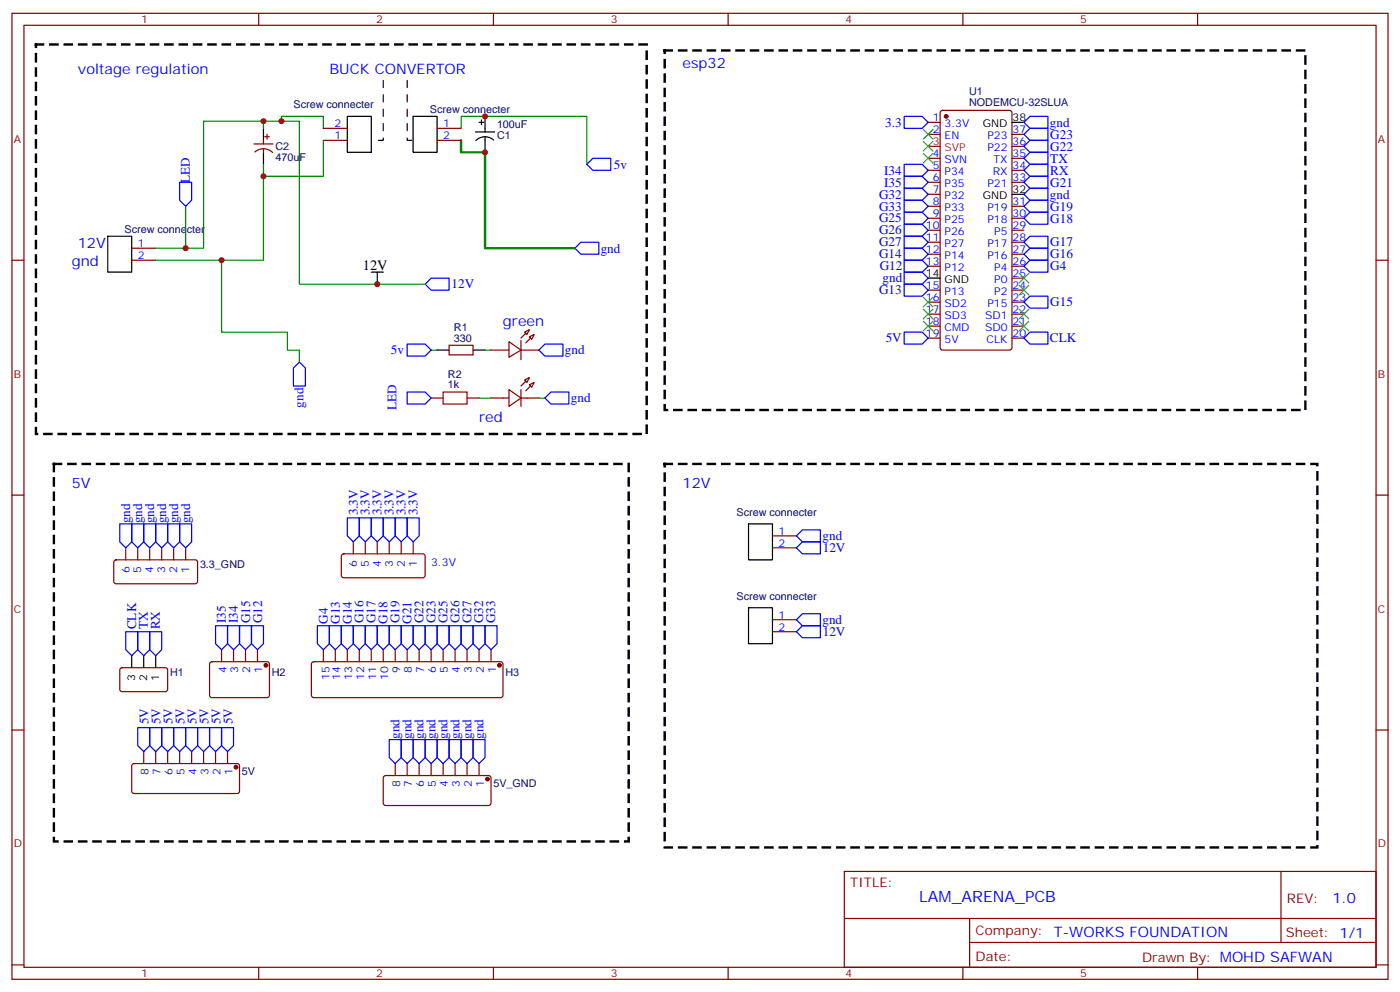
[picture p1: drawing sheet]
<svg xmlns="http://www.w3.org/2000/svg" width="412mm" height="292mm" viewBox="0 0 412 292" stroke-linecap="round" stroke-linejoin="round" font-family="sans-serif">
<g fill="none" stroke="#870000" stroke-width=".35">
<path d="M3.5 3.9h405.4v284.4h-405.4zM7.1 7.4h398.2v277.3h-398.2zM76.2 3.9v3.5M145.3 3.9v3.5M214.5 3.9v3.5M283.6 3.9v3.5M352.8 3.9v3.5M273.4 36h3.5M273.4 39.5h3.5M277.2 32.7l.4-.2h19.8l.6 .4 .1 69.4-.5 .7h-20l-.6-.4-.1-69.4zM298.1 39.5h3.5M273.4 46.6h3.5"/>
<path d="M273.4 50.1h3.5M273.4 53.7h3.5M273.4 57.2h3.5M298.1 46.6h3.5M298.1 50.1h3.5M298.1 53.7h3.5M298.1 43.1h3.5M3.5 76.6h3.6M38.8 76.6h7.1M38.8 73.1h7.1M273.4 60.7h3.5M273.4 64.2h3.5"/>
<path d="M273.4 67.8h3.5M273.4 71.3h3.5M273.4 74.8h3.5M273.4 78.4h3.5M298.1 60.7h3.5M298.1 64.2h3.5M298.1 67.8h3.5M298.1 71.3h3.5M298.1 74.8h3.5M298.1 78.4h3.5M405.3 76.6h3.6M154.5 97.8l1.4-.8-.7 1.5z"/>
<path d="M155.9 99.2l1.4-.7-.7 1.4zM273.4 85.4h3.5M273.4 88.9h3.5M273.4 92.5h3.5M273.4 96h3.5M273.4 99.5h3.5M298.1 85.4h3.5M298.1 88.9h3.5M298.1 92.5h3.5M298.1 96h3.5M298.1 99.5h3.5M298.1 81.9h3.5"/>
<path d="M127 117.2h3.5M132.3 101.6h7v2.9h-7zM137.6 117.2h3.5M144.6 103h5.3M153.5 103h5.2M3.5 145.7h3.6M104.1 159.5v3.5M107.6 159.5v3.5M111.1 159.5v3.5M114.7 159.5v3.5M118.2 159.5v3.5M121.7 159.5v3.5"/>
<path d="M227.5 157.7h7.1M405.3 145.7h3.6M100.8 163.2l.4-.2 23.6 .1 .4 .6v5.9l-.7 .5-23.5-.1-.5-.6v-5.7zM227.5 161.3h7.1M35.5 196.7l.5-.2 13 .1 .4 .6-.1 6-.6 .4-13-.1-.4-.6v-5.7zM62 195l.4-.2h16.5l.5 .7-.1 9.4-.6 .5-16.5-.1-.5-.7v-9.1zM65.3 191.2v3.6M68.8 191.2v3.6M72.3 191.2v3.6M75.8 191.2v3.6M92 195l.4-.2h55.1l.5 .2 .2 .5v9.1l-.3 .5-.4 .3h-55.1l-.5-.3-.2-.5v-9.1zM95.2 191.2v3.6"/>
<path d="M98.8 191.2v3.6M102.3 191.2v3.6M105.8 191.2v3.6M109.4 191.2v3.6M112.9 191.2v3.6M116.4 191.2v3.6M119.9 191.2v3.6M123.5 191.2v3.6M127 191.2v3.6M130.5 191.2v3.6M134.1 191.2v3.6M137.6 191.2v3.6"/>
<path d="M141.1 191.2v3.6M144.6 191.2v3.6M227.5 182.4h7.1M227.5 185.9h7.1M3.5 214.9h3.6M405.3 214.9h3.6M39 225l.5-.2h30.6l.5 .7-.1 7.6-.7 .5-30.6-.1-.4-.6v-7.4zM42.3 221.2v3.6M45.9 221.2v3.6M49.4 221.2v3.6M52.9 221.2v3.6M56.4 221.2v3.6"/>
<path d="M60 221.2v3.6M63.5 221.2v3.6M67 221.2v3.6M113.1 228.5l.5-.2h30.6l.4 .7v7.7l-.7 .4-30.6-.1-.4-.6v-7.4zM116.4 224.8v3.5M119.9 224.8v3.5M123.5 224.8v3.5M127 224.8v3.5M130.5 224.8v3.5M134.1 224.8v3.5M137.6 224.8v3.5M141.1 224.8v3.5"/>
<path d="M248.7 256.5h156.6v28.2h-156.6zM377.3 256.5v20.9M248.7 270.4h156.5M285.6 277.4h119.6M285.6 270.4v14.1M3.5 284h3.6M76.2 284.7v3.6M145.3 284.7v3.6M214.5 284.7v3.6M283.6 284.7v3.6M352.8 284.7v3.6M405.3 284h3.6"/>
</g>
<path d="M10.6 13.1h179.9v114.6h-179.9zM195.8 14.9h188.7v105.8h-188.7zM15.9 136.6h169.3v111.1h-169.3zM195.8 136.6h192.3v112.8h-192.3z" fill="none" stroke="#000" stroke-width=".71" stroke-dasharray="2.1 2.1"/>
<g fill="none" stroke="#000" stroke-width=".35">
<path d="M140.1 38.8h5.6M141.1 36h1.4M141.8 35.3v1.4M142.9 34.3v4.5M298.1 36h3.5M142.9 40.3v4.5M145.4 41.2a3.8 3.8 0 0 0-5.2 .2M298.1 57.2h3.5M31.7 69.5h7.1v10.6h-7.1zM109.4 80.1h3.5M111.1 80.1v3.5M273.4 81.9h3.5"/>
<path d="M128.8 103h3.5M139.3 103h3.6M220.5 154.2h7v10.6h-7zM220.5 178.9h7v10.6h-7zM38.8 193v3.5M42.3 193v3.5M45.9 193v3.5"/>
</g>
<g fill="none" stroke="#00f" stroke-width=".35">
<path d="M266.3 34.3h5.3l1.8 1.7-1.8 1.8h-5.3zM301.6 36l1.8-1.7h5.3v3.5h-5.3zM303.4 37.8h5.3v3.5h-5.3l-1.8-1.8zM172.9 48.4l1.7-1.8h5.3v3.5h-5.3zM266.3 55.4h5.3l1.8 1.8-1.8 1.7h-5.3zM266.3 58.9h5.3l1.8 1.8-1.8 1.8h-5.3zM266.3 48.4h5.3l1.8 1.7-1.8 1.8h-5.3zM266.3 51.9h5.3l1.8 1.8-1.8 1.7h-5.3zM301.6 43.1l1.8-1.8h5.3v3.5h-5.3zM301.6 53.7l1.8-1.8h5.3v3.5h-5.3zM301.6 50.1l1.8-1.7h5.3v3.5h-5.3zM303.4 44.8h5.3v3.6h-5.3l-1.8-1.8z"/>
<path d="M169.3 73.1l1.8-1.8h5.3v3.5h-5.3zM266.3 62.5h5.3l1.8 1.7-1.8 1.8h-5.3zM266.3 66h5.3l1.8 1.8-1.8 1.7h-5.3zM266.3 69.5h5.3l1.8 1.8-1.8 1.8h-5.3zM266.3 73.1h5.3l1.8 1.7-1.8 1.8h-5.3zM266.3 76.6h5.3l1.8 1.8-1.8 1.7h-5.3zM301.6 60.7l1.8-1.8h5.3v3.6h-5.3zM301.6 74.8l1.8-1.7h5.3v3.5h-5.3zM303.4 62.5h5.3v3.5h-5.3l-1.8-1.8zM303.4 69.5h5.3v3.6h-5.3l-1.8-1.8zM303.4 76.6h5.3v3.5h-5.3l-1.8-1.7zM125.2 83.6l1.8-1.7h5.3v3.5h-5.3z"/>
<path d="M266.3 97.8h5.3l1.8 1.7-1.8 1.8h-5.3zM266.3 83.6h5.3l1.8 1.8-1.8 1.8h-5.3zM301.6 99.5l1.8-1.7h5.3v3.5h-5.3zM303.4 87.2h5.3v3.5h-5.3l-1.8-1.8zM88.2 106.6l1.8 1.7v5.3h-3.6v-5.3zM119.9 101.3h5.3l1.8 1.7-1.8 1.8h-5.3zM119.9 115.4h5.3l1.8 1.8-1.8 1.7h-5.3zM158.7 103l1.8-1.7h5.3v3.5h-5.3zM160.5 117.2l1.8-1.8h5.3v3.5h-5.3zM102.3 152.4h3.5v5.3l-1.7 1.8-1.8-1.8zM105.8 152.4h3.6v5.3l-1.8 1.8-1.8-1.8zM109.4 152.4h3.5v5.3l-1.8 1.8-1.7-1.8z"/>
<path d="M112.9 152.4h3.5v5.3l-1.7 1.8-1.8-1.8zM116.4 152.4h3.5v5.3l-1.7 1.8-1.8-1.8zM119.9 152.4h3.6v5.3l-1.8 1.8-1.8-1.8zM234.6 157.7l1.8-1.7h5.3v3.5h-5.3zM234.6 161.3l1.8-1.8h5.3v3.5h-5.3zM37 185.9h3.6v5.3l-1.8 1.8-1.8-1.8zM40.6 185.9h3.5v5.3l-1.8 1.8-1.7-1.8zM44.1 185.9h3.5v5.3l-1.7 1.8-1.8-1.8zM63.5 184.2h3.5v5.3l-1.7 1.7-1.8-1.7zM67 184.2h3.6v5.3l-1.8 1.7-1.8-1.7zM70.6 184.2h3.5v5.3l-1.8 1.7-1.7-1.7zM74.1 184.2h3.5v5.3l-1.8 1.7-1.7-1.7z"/>
<path d="M93.5 184.2h3.5v5.3l-1.8 1.7-1.7-1.7zM97 184.2h3.5v5.3l-1.7 1.7-1.8-1.7zM100.5 184.2h3.6v5.3l-1.8 1.7-1.8-1.7zM104.1 184.2h3.5v5.3l-1.8 1.7-1.7-1.7zM107.6 184.2h3.5v5.3l-1.7 1.7-1.8-1.7zM111.1 184.2h3.6v5.3l-1.8 1.7-1.8-1.7zM114.7 184.2h3.5v5.3l-1.8 1.7-1.7-1.7zM118.2 184.2h3.5v5.3l-1.8 1.7-1.7-1.7zM121.7 184.2h3.5v5.3l-1.7 1.7-1.8-1.7zM125.2 184.2h3.6v5.3l-1.8 1.7-1.8-1.7zM128.8 184.2h3.5v5.3l-1.8 1.7-1.7-1.7zM132.3 184.2h3.5v5.3l-1.7 1.7-1.8-1.7z"/>
<path d="M135.8 184.2h3.5v5.3l-1.7 1.7-1.8-1.7zM139.3 184.2h3.6v5.3l-1.8 1.7-1.8-1.7zM142.9 184.2h3.5v5.3l-1.8 1.7-1.7-1.7zM234.6 185.9l1.8-1.7h5.3v3.5h-5.3zM234.6 182.4l1.8-1.7h5.3v3.5h-5.3zM40.6 214.2h3.5v5.3l-1.8 1.7-1.7-1.7zM44.1 214.2h3.5v5.3l-1.7 1.7-1.8-1.7zM47.6 214.2h3.6v5.3l-1.8 1.7-1.8-1.7zM51.2 214.2h3.5v5.3l-1.8 1.7-1.7-1.7zM54.7 214.2h3.5v5.3l-1.8 1.7-1.7-1.7zM58.2 214.2h3.5v5.3l-1.7 1.7-1.8-1.7zM61.7 214.2h3.6v5.3l-1.8 1.7-1.8-1.7z"/>
<path d="M65.3 214.2h3.5v5.3l-1.8 1.7-1.7-1.7zM114.7 217.7h3.5v5.3l-1.8 1.8-1.7-1.8zM118.2 217.7h3.5v5.3l-1.8 1.8-1.7-1.8zM121.7 217.7h3.5v5.3l-1.7 1.8-1.8-1.8zM125.2 217.7h3.6v5.3l-1.8 1.8-1.8-1.8zM128.8 217.7h3.5v5.3l-1.8 1.8-1.7-1.8zM132.3 217.7h3.5v5.3l-1.7 1.8-1.8-1.8zM135.8 217.7h3.5v5.3l-1.7 1.8-1.8-1.8zM139.3 217.7h3.6v5.3l-1.8 1.8-1.8-1.8z"/>
</g>
<g fill="#870000" stroke="#870000" stroke-width=".35">
<path d="M156.3 99.5l-1.4 1.4z"/>
<path d="M153.5 99.5l1.4-1.4z"/>
<circle cx="278.7" cy="34.3" r=".53"/>
<circle cx="147.1" cy="195.8" r=".53"/>
<circle cx="69.5" cy="225.8" r=".53"/>
<circle cx="143.6" cy="229.3" r=".53"/>
<circle cx="78.3" cy="195.8" r=".53"/>
</g>
<path d="M273.4 43.1h3.5" fill="none" stroke="#f00" stroke-width=".35"/>
<path d="M135.8 41.3v3.5h7.1v28.3h26.4" fill="none" stroke="#008700" stroke-width=".71"/>
<path d="M82.9 35.7h5.3v47.9h37M65.3 76.6v21.2h19.4v5.2h3.5v3.6M127 103h1.8M142.9 103h1.7" fill="none" stroke="#008700" stroke-width=".35"/>
<path d="M130.5 115.4h7.1v3.5h-7.1z" fill="none" stroke="#a10000" stroke-width=".35"/>
<path d="M153.5 100.2v5.7z" fill="#f00" stroke="#870000" stroke-width=".35"/>
<g fill="none" stroke="#870000" stroke-width=".35">
<path d="M78.7 39.5v1.5M95.2 37.8h7.1M128.8 37.8h7M74.8 42.4h5.6M75.1 44.7a3.8 3.8 0 0 1 5.2 .2M77.6 41.3v1.1M77.6 43.8v1M78 40.3h1.4M95.2 41.3h7.1M128.8 41.3h7M144.6 117.2h5.3M149.9 100.6l3.6 2.4-3.6 2.2z"/>
<path d="M149.9 114.7l3.6 2.5-3.6 2.4zM153.5 117.2h5.2M153.5 114.7v4.9M154.5 111.9l1.4-.7-.7 1.4zM155.9 113.3l1.4-.7-.7 1.4zM33.7 165l.5-.2h23.6l.4 .7-.1 5.9-.6 .4h-23.6l-.4-.7v-5.6zM37 161.3v3.5M40.6 161.3v3.5M44.1 161.3v3.5M47.6 161.3v3.5M51.2 161.3v3.5M54.7 161.3v3.5"/>
</g>
<g fill="#870000" stroke="#870000" stroke-width=".35">
<path d="M153.5 113.6l1.4-1.4z"/>
<path d="M154.9 115l1.4-1.4z"/>
</g>
<path d="M77.6 35.7v2.1M95.2 37.8v-3.5h-12.3v1.4h-22.9v37.4h-14.1M135.8 37.8v-3.5h37.1v14.1M77.6 51.9v24.7h-31.7M95.2 41.3v10.6h-17.6v-3.5M54.7 60.7v12.4M141.1 117.2h3.5M158.7 117.2h1.8" fill="none" stroke="#008700" stroke-width=".35"/>
<path d="M77.6 37.8v3.5M102.3 34.3h7.1v10.5h-7.1zM121.7 34.3h7.1v10.5h-7.1zM77.6 44.8v3.6" fill="none" stroke="#000" stroke-width=".35"/>
<path d="M52.9 53.7h3.5v5.2l-1.7 1.8-1.8-1.8zM303.4 55.4h5.3v3.5h-5.3l-1.8-1.7zM266.3 80.1h5.3l1.8 1.8-1.8 1.7h-5.3zM35.3 154.2h3.5v5.3l-1.8 1.8-1.7-1.8zM38.8 154.2h3.5v5.3l-1.7 1.8-1.8-1.8zM42.3 154.2h3.6v5.3l-1.8 1.8-1.8-1.8zM45.9 154.2h3.5v5.3l-1.8 1.8-1.7-1.8zM49.4 154.2h3.5v5.3l-1.7 1.8-1.8-1.8zM52.9 154.2h3.5v5.3l-1.7 1.8-1.8-1.8z" fill="none" stroke="#00f" stroke-width=".35"/>
<path d="M112.9 23.7v17.6h-3.5M119.9 23.7v17.6h1.8" fill="none" stroke="#000" stroke-width=".35" stroke-dasharray="2.1 2.1"/>
<g fill="none" stroke="#3c3" stroke-width=".35">
<path d="M272 38.1l2.8 2.9M274.8 38.1l-2.8 2.9M272 41.7l2.8 2.8M272 45.2l2.8 2.8M274.8 41.7l-2.8 2.8M274.8 45.2l-2.8 2.8M272 87.5l2.8 2.8M272 91.1l2.8 2.8M272 94.6l2.8 2.8M274.8 87.5l-2.8 2.8M274.8 91.1l-2.8 2.8M274.8 94.6l-2.8 2.8"/>
<path d="M300.2 94.6l2.8 2.8M300.2 91.1l2.8 2.8M300.2 80.5l2.8 2.8M300.2 84l2.8 2.8M303 94.6l-2.8 2.8M303 91.1l-2.8 2.8M303 80.5l-2.8 2.8M303 84l-2.8 2.8"/>
</g>
<g fill="#c00">
<circle cx="142.9" cy="44.8" r=".88"/>
<circle cx="142.9" cy="34.3" r=".88"/>
<circle cx="77.6" cy="35.7" r=".88"/>
<circle cx="82.9" cy="35.7" r=".88"/>
<circle cx="111.1" cy="83.6" r=".88"/>
<circle cx="77.6" cy="51.9" r=".88"/>
<circle cx="65.3" cy="76.6" r=".88"/>
<circle cx="54.7" cy="73.1" r=".88"/>
</g>
<text font-size="4.6" fill="#00f" x="270.8" y="265.5">LAM_ARENA_PCB</text>
<g font-size="4.2" fill="#00f">
<text x="22.9" y="21.9">voltage regulation</text>
<text x="97" y="21.9">BUCK CONVERTOR</text>
<text x="201.1" y="20.1">esp32</text>
<text x="22.9" y="73.1">12V</text>
<text x="21.2" y="78.4">gnd</text>
<text x="148.2" y="96">green</text>
<text x="141.1" y="124.2">red</text>
<text x="21.2" y="143.6">5V</text>
<text x="201.1" y="143.6">12V</text>
<text x="392.5" y="265.8">1.0</text>
<text x="310.4" y="275.9">T-WORKS FOUNDATION</text>
</g>
<text font-size="4.2" x="106.9" y="79.4">12V</text>
<g font-size="3.9" fill="#00f">
<text x="260.8" y="37.3">3.3</text>
<text x="309.3" y="37.3">gnd</text>
<text x="309.4" y="40.8">G23</text>
<text x="309.4" y="44.4">G22</text>
<text x="309.4" y="47.9">TX</text>
<text x="56" y="53.8" transform="rotate(-90 56 53.8)">LED</text>
<text x="180.9" y="49.8">5v</text>
<text x="260.5" y="51.4">I34</text>
<text x="309.4" y="51.4">RX</text>
<text x="259" y="58.4">G32</text>
<text x="260.5" y="54.9">I35</text>
<text x="309.3" y="58.5">gnd</text>
<text x="309.4" y="54.9">G21</text>
<text x="259" y="62">G33</text>
<text x="259" y="65.5">G25</text>
<text x="309.4" y="62">G19</text>
<text x="309.4" y="65.5">G18</text>
<text x="259" y="69">G26</text>
<text x="177" y="74.4">gnd</text>
<text x="259" y="72.5">G27</text>
<text x="259" y="76.1">G14</text>
<text x="309.4" y="72.6">G17</text>
<text x="309.4" y="76.1">G16</text>
<text x="259.2" y="79.5">G12</text>
<text x="260" y="83.1">gnd</text>
<text x="309.4" y="79.6">G4</text>
<text x="133" y="84.9">12V</text>
<text x="259" y="86.7">G13</text>
<text x="309.4" y="90.2">G15</text>
<text x="260.9" y="100.8">5V</text>
<text x="309.3" y="100.8">CLK</text>
<text x="115.1" y="104.1">5v</text>
<text x="166.4" y="104.3">gnd</text>
<text x="89.4" y="120" transform="rotate(-90 89.4 120)">gnd</text>
<text x="168.2" y="118.4">gnd</text>
<text x="116.8" y="120.8" transform="rotate(-90 116.8 120.8)">LED</text>
<text x="38.4" y="154" transform="rotate(-90 38.4 154)">gnd</text>
<text x="41.9" y="154" transform="rotate(-90 41.9 154)">gnd</text>
<text x="45.4" y="154" transform="rotate(-90 45.4 154)">gnd</text>
<text x="48.9" y="154" transform="rotate(-90 48.9 154)">gnd</text>
<text x="52.5" y="154" transform="rotate(-90 52.5 154)">gnd</text>
<text x="56" y="154" transform="rotate(-90 56 154)">gnd</text>
<text x="105.4" y="151.7" transform="rotate(-90 105.4 151.7)">3.3V</text>
<text x="108.9" y="151.7" transform="rotate(-90 108.9 151.7)">3.3V</text>
<text x="112.4" y="151.7" transform="rotate(-90 112.4 151.7)">3.3V</text>
<text x="115.9" y="151.7" transform="rotate(-90 115.9 151.7)">3.3V</text>
<text x="119.5" y="151.7" transform="rotate(-90 119.5 151.7)">3.3V</text>
<text x="123" y="151.7" transform="rotate(-90 123 151.7)">3.3V</text>
<text x="242.3" y="159">gnd</text>
<text x="242.4" y="162.5">12V</text>
<text x="40.1" y="185.2" transform="rotate(-90 40.1 185.2)">CLK</text>
<text x="43.6" y="185.2" transform="rotate(-90 43.6 185.2)">TX</text>
<text x="47.1" y="185.2" transform="rotate(-90 47.1 185.2)">RX</text>
<text x="66.5" y="183.5" transform="rotate(-90 66.5 183.5)">I35</text>
<text x="70" y="183.5" transform="rotate(-90 70 183.5)">I34</text>
<text x="73.7" y="183.5" transform="rotate(-90 73.7 183.5)">G15</text>
<text x="77.2" y="183.5" transform="rotate(-90 77.2 183.5)">G12</text>
<text x="96.5" y="183.6" transform="rotate(-90 96.5 183.6)">G4</text>
<text x="100.1" y="183.6" transform="rotate(-90 100.1 183.6)">G13</text>
<text x="103.6" y="183.6" transform="rotate(-90 103.6 183.6)">G14</text>
<text x="107.1" y="183.5" transform="rotate(-90 107.1 183.5)">G16</text>
<text x="110.7" y="183.5" transform="rotate(-90 110.7 183.5)">G17</text>
<text x="114.2" y="183.6" transform="rotate(-90 114.2 183.6)">G18</text>
<text x="117.7" y="183.5" transform="rotate(-90 117.7 183.5)">G19</text>
<text x="121.2" y="183.6" transform="rotate(-90 121.2 183.6)">G21</text>
<text x="124.7" y="183.5" transform="rotate(-90 124.7 183.5)">G22</text>
<text x="128.3" y="183.5" transform="rotate(-90 128.3 183.5)">G23</text>
<text x="131.8" y="183.5" transform="rotate(-90 131.8 183.5)">G25</text>
<text x="135.3" y="183.5" transform="rotate(-90 135.3 183.5)">G26</text>
<text x="138.8" y="183.5" transform="rotate(-90 138.8 183.5)">G27</text>
<text x="142.4" y="183.5" transform="rotate(-90 142.4 183.5)">G32</text>
<text x="145.9" y="183.5" transform="rotate(-90 145.9 183.5)">G33</text>
<text x="242.3" y="183.7">gnd</text>
<text x="242.4" y="187.2">12V</text>
<text x="43.8" y="213.2" transform="rotate(-90 43.8 213.2)">5V</text>
<text x="47.3" y="213.2" transform="rotate(-90 47.3 213.2)">5V</text>
<text x="50.8" y="213.2" transform="rotate(-90 50.8 213.2)">5V</text>
<text x="54.4" y="213.2" transform="rotate(-90 54.4 213.2)">5V</text>
<text x="57.9" y="213.2" transform="rotate(-90 57.9 213.2)">5V</text>
<text x="61.4" y="213.2" transform="rotate(-90 61.4 213.2)">5V</text>
<text x="65" y="213.2" transform="rotate(-90 65 213.2)">5V</text>
<text x="68.5" y="213.2" transform="rotate(-90 68.5 213.2)">5V</text>
<text x="117.7" y="217.5" transform="rotate(-90 117.7 217.5)">gnd</text>
<text x="121.3" y="217.5" transform="rotate(-90 121.3 217.5)">gnd</text>
<text x="124.8" y="217.5" transform="rotate(-90 124.8 217.5)">gnd</text>
<text x="128.3" y="217.5" transform="rotate(-90 128.3 217.5)">gnd</text>
<text x="131.8" y="217.5" transform="rotate(-90 131.8 217.5)">gnd</text>
<text x="135.4" y="217.5" transform="rotate(-90 135.4 217.5)">gnd</text>
<text x="138.9" y="217.5" transform="rotate(-90 138.9 217.5)">gnd</text>
<text x="142.4" y="217.5" transform="rotate(-90 142.4 217.5)">gnd</text>
</g>
<g font-size="3.9" fill="#800">
<text x="250.5" y="261.1">TITLE:</text>
<text x="379.1" y="265.8">REV:</text>
<text x="287.4" y="275.3">Company:</text>
<text x="378.7" y="275.9">Sheet: 1/1</text>
<text x="287.4" y="283">Date:</text>
<text x="336.4" y="283.1">Drawn By: MOHD SAFWAN</text>
</g>
<g font-size="3.2" fill="#800">
<text x="41.6" y="6.9">1</text>
<text x="110.8" y="6.9">2</text>
<text x="179.9" y="6.9">3</text>
<text x="249.1" y="6.9">4</text>
<text x="318.2" y="6.9">5</text>
<text x="4.1" y="42">A</text>
<text x="405.9" y="42">A</text>
<text x="4.1" y="111.2">B</text>
<text x="405.9" y="111.2">B</text>
<text x="4.1" y="180.3">C</text>
<text x="405.9" y="180.3">C</text>
<text x="4.1" y="249.4">D</text>
<text x="405.9" y="249.4">D</text>
<text x="41.6" y="287.7">1</text>
<text x="110.8" y="287.7">2</text>
<text x="179.9" y="287.7">3</text>
<text x="249.1" y="287.7">4</text>
<text x="318.2" y="287.7">5</text>
</g>
<g font-size="3.2" fill="#000080">
<text x="285.5" y="28">U1</text>
<text x="86.5" y="31.9">Screw connecter</text>
<text x="126.6" y="33.2">Screw connecter</text>
<text x="285.5" y="31.2">NODEMCU-32SLUA</text>
<text x="146.4" y="37.7">100uF</text>
<text x="146.4" y="40.9">C1</text>
<text x="81.1" y="47.4">470uF</text>
<text x="81.1" y="44.2">C2</text>
<text x="36.7" y="68.5">Screw connecter</text>
<text x="133.7" y="100.6">330</text>
<text x="133.7" y="97.4">R1</text>
<text x="131.9" y="111.1">R2</text>
<text x="131.9" y="114.3">1k</text>
<text x="217" y="151.8">Screw connecter</text>
<text x="58.9" y="167.3">3.3_GND</text>
<text x="217" y="176.5">Screw connecter</text>
<text x="50.1" y="199.1">H1</text>
<text x="80.1" y="199.1">H2</text>
<text x="148.9" y="199.1">H3</text>
<text x="71.3" y="228.3">5V</text>
<text x="145.3" y="231.8">5V_GND</text>
</g>
<g font-size="3.2" fill="#00f">
<text x="274.7" y="35.7">1</text>
<text x="98.5" y="41">1</text>
<text x="98.5" y="37.4">2</text>
<text x="130.5" y="37.4">1</text>
<text x="130.5" y="41">2</text>
<text x="274.7" y="39.2">2</text>
<text x="278.2" y="37.4">3.3V</text>
<text x="278.2" y="41">EN</text>
<text x="290.8" y="41">P23</text>
<text x="298.3" y="39.2">37</text>
<text x="274.7" y="46.2">4</text>
<text x="290.8" y="44.5">P22</text>
<text x="298.3" y="46.2">35</text>
<text x="298.3" y="42.7">36</text>
<text x="274.7" y="49.8">5</text>
<text x="274.7" y="53.3">6</text>
<text x="278.2" y="48">SVN</text>
<text x="278.2" y="51.5">P34</text>
<text x="292.4" y="51.5">RX</text>
<text x="292.7" y="48">TX</text>
<text x="298.3" y="53.3">33</text>
<text x="298.3" y="49.8">34</text>
<text x="274.7" y="56.8">7</text>
<text x="278.2" y="55.1">P35</text>
<text x="278.2" y="58.6">P32</text>
<text x="290.8" y="55.1">P21</text>
<text x="274.7" y="60.4">8</text>
<text x="274.7" y="63.9">9</text>
<text x="278.2" y="62.1">P33</text>
<text x="278.2" y="65.7">P25</text>
<text x="290.8" y="65.7">P18</text>
<text x="290.8" y="62.1">P19</text>
<text x="298.3" y="63.9">30</text>
<text x="298.3" y="60.4">31</text>
<text x="272.7" y="67.4">10</text>
<text x="272.7" y="70.9">11</text>
<text x="278.2" y="69.2">P26</text>
<text x="292.9" y="69.2">P5</text>
<text x="298.3" y="70.9">28</text>
<text x="298.3" y="67.4">29</text>
<text x="40.6" y="72.7">1</text>
<text x="40.6" y="76.2">2</text>
<text x="272.7" y="74.5">12</text>
<text x="272.7" y="78">13</text>
<text x="278.2" y="72.7">P27</text>
<text x="278.2" y="76.2">P14</text>
<text x="290.8" y="76.2">P16</text>
<text x="290.8" y="72.7">P17</text>
<text x="298.3" y="78">26</text>
<text x="298.3" y="74.5">27</text>
<text x="278.2" y="79.8">P12</text>
<text x="292.9" y="83.3">P0</text>
<text x="292.9" y="79.8">P4</text>
<text x="298.3" y="81.5">25</text>
<text x="272.7" y="85.1">15</text>
<text x="272.7" y="88.6">16</text>
<text x="278.2" y="86.8">P13</text>
<text x="292.9" y="86.8">P2</text>
<text x="298.3" y="88.6">23</text>
<text x="298.3" y="85.1">24</text>
<text x="272.7" y="92.1">17</text>
<text x="272.7" y="95.6">18</text>
<text x="278.2" y="90.3">SD2</text>
<text x="278.2" y="93.9">SD3</text>
<text x="290.2" y="93.9">SD1</text>
<text x="290.8" y="90.3">P15</text>
<text x="298.3" y="95.6">21</text>
<text x="298.3" y="92.1">22</text>
<text x="272.7" y="99.2">19</text>
<text x="278.2" y="97.4">CMD</text>
<text x="278.2" y="100.9">5V</text>
<text x="290.2" y="97.4">SD0</text>
<text x="290.6" y="100.9">CLK</text>
<text x="298.3" y="99.2">20</text>
<text x="229.3" y="157.4">1</text>
<text x="229.3" y="160.9">2</text>
<text x="105.1" y="166.8" transform="rotate(-90 105.1 166.8)">6</text>
<text x="108.7" y="166.8" transform="rotate(-90 108.7 166.8)">5</text>
<text x="112.2" y="166.8" transform="rotate(-90 112.2 166.8)">4</text>
<text x="115.7" y="166.8" transform="rotate(-90 115.7 166.8)">3</text>
<text x="119.2" y="166.8" transform="rotate(-90 119.2 166.8)">2</text>
<text x="122.8" y="166.8" transform="rotate(-90 122.8 166.8)">1</text>
<text x="127" y="166.5">3.3V</text>
<text x="38.1" y="168.6" transform="rotate(-90 38.1 168.6)">6</text>
<text x="41.6" y="168.6" transform="rotate(-90 41.6 168.6)">5</text>
<text x="45.2" y="168.6" transform="rotate(-90 45.2 168.6)">4</text>
<text x="48.7" y="168.6" transform="rotate(-90 48.7 168.6)">3</text>
<text x="52.2" y="168.6" transform="rotate(-90 52.2 168.6)">2</text>
<text x="55.7" y="168.6" transform="rotate(-90 55.7 168.6)">1</text>
<text x="229.3" y="182.1">1</text>
<text x="229.3" y="185.6">2</text>
<text x="66.7" y="198.1" transform="rotate(-90 66.7 198.1)">4</text>
<text x="70.2" y="198.1" transform="rotate(-90 70.2 198.1)">3</text>
<text x="73.7" y="198.1" transform="rotate(-90 73.7 198.1)">2</text>
<text x="77.3" y="198.1" transform="rotate(-90 77.3 198.1)">1</text>
<text x="97" y="200.2" transform="rotate(-90 97 200.2)">15</text>
<text x="100.2" y="200.1" transform="rotate(-90 100.2 200.1)">14</text>
<text x="103.7" y="200.1" transform="rotate(-90 103.7 200.1)">13</text>
<text x="107.2" y="200.1" transform="rotate(-90 107.2 200.1)">12</text>
<text x="110.8" y="200.1" transform="rotate(-90 110.8 200.1)">11</text>
<text x="114.3" y="200.1" transform="rotate(-90 114.3 200.1)">10</text>
<text x="117.8" y="198.1" transform="rotate(-90 117.8 198.1)">9</text>
<text x="121.4" y="198.1" transform="rotate(-90 121.4 198.1)">8</text>
<text x="124.9" y="198.1" transform="rotate(-90 124.9 198.1)">7</text>
<text x="128.4" y="198.1" transform="rotate(-90 128.4 198.1)">6</text>
<text x="131.9" y="198.1" transform="rotate(-90 131.9 198.1)">5</text>
<text x="135.5" y="198.1" transform="rotate(-90 135.5 198.1)">4</text>
<text x="139" y="198.1" transform="rotate(-90 139 198.1)">3</text>
<text x="142.5" y="198.1" transform="rotate(-90 142.5 198.1)">2</text>
<text x="146" y="198.1" transform="rotate(-90 146 198.1)">1</text>
<text x="43.7" y="228.1" transform="rotate(-90 43.7 228.1)">8</text>
<text x="47.3" y="228.1" transform="rotate(-90 47.3 228.1)">7</text>
<text x="50.8" y="228.1" transform="rotate(-90 50.8 228.1)">6</text>
<text x="54.3" y="228.1" transform="rotate(-90 54.3 228.1)">5</text>
<text x="57.9" y="228.1" transform="rotate(-90 57.9 228.1)">4</text>
<text x="61.4" y="228.1" transform="rotate(-90 61.4 228.1)">3</text>
<text x="64.9" y="228.1" transform="rotate(-90 64.9 228.1)">2</text>
<text x="68.4" y="228.1" transform="rotate(-90 68.4 228.1)">1</text>
<text x="117.8" y="231.6" transform="rotate(-90 117.8 231.6)">8</text>
<text x="121.4" y="231.6" transform="rotate(-90 121.4 231.6)">7</text>
<text x="124.9" y="231.6" transform="rotate(-90 124.9 231.6)">6</text>
<text x="128.4" y="231.6" transform="rotate(-90 128.4 231.6)">5</text>
<text x="131.9" y="231.6" transform="rotate(-90 131.9 231.6)">4</text>
<text x="135.5" y="231.6" transform="rotate(-90 135.5 231.6)">3</text>
<text x="139" y="231.6" transform="rotate(-90 139 231.6)">2</text>
<text x="142.5" y="231.6" transform="rotate(-90 142.5 231.6)">1</text>
</g>
<g font-size="3.2">
<text x="298.3" y="35.7">38</text>
<text x="289.5" y="37.4">GND</text>
<text x="289.5" y="58.6">GND</text>
<text x="298.3" y="56.8">32</text>
<text x="272.7" y="81.5">14</text>
<text x="278.2" y="83.3">GND</text>
<text x="39.9" y="200.3" transform="rotate(-90 39.9 200.3)">3</text>
<text x="43.4" y="200.3" transform="rotate(-90 43.4 200.3)">2</text>
<text x="46.9" y="200.3" transform="rotate(-90 46.9 200.3)">1</text>
</g>
<g font-size="3.2" fill="#f00">
<text x="274.7" y="42.7">3</text>
<text x="278.2" y="44.5">SVP</text>
</g>
</svg>
